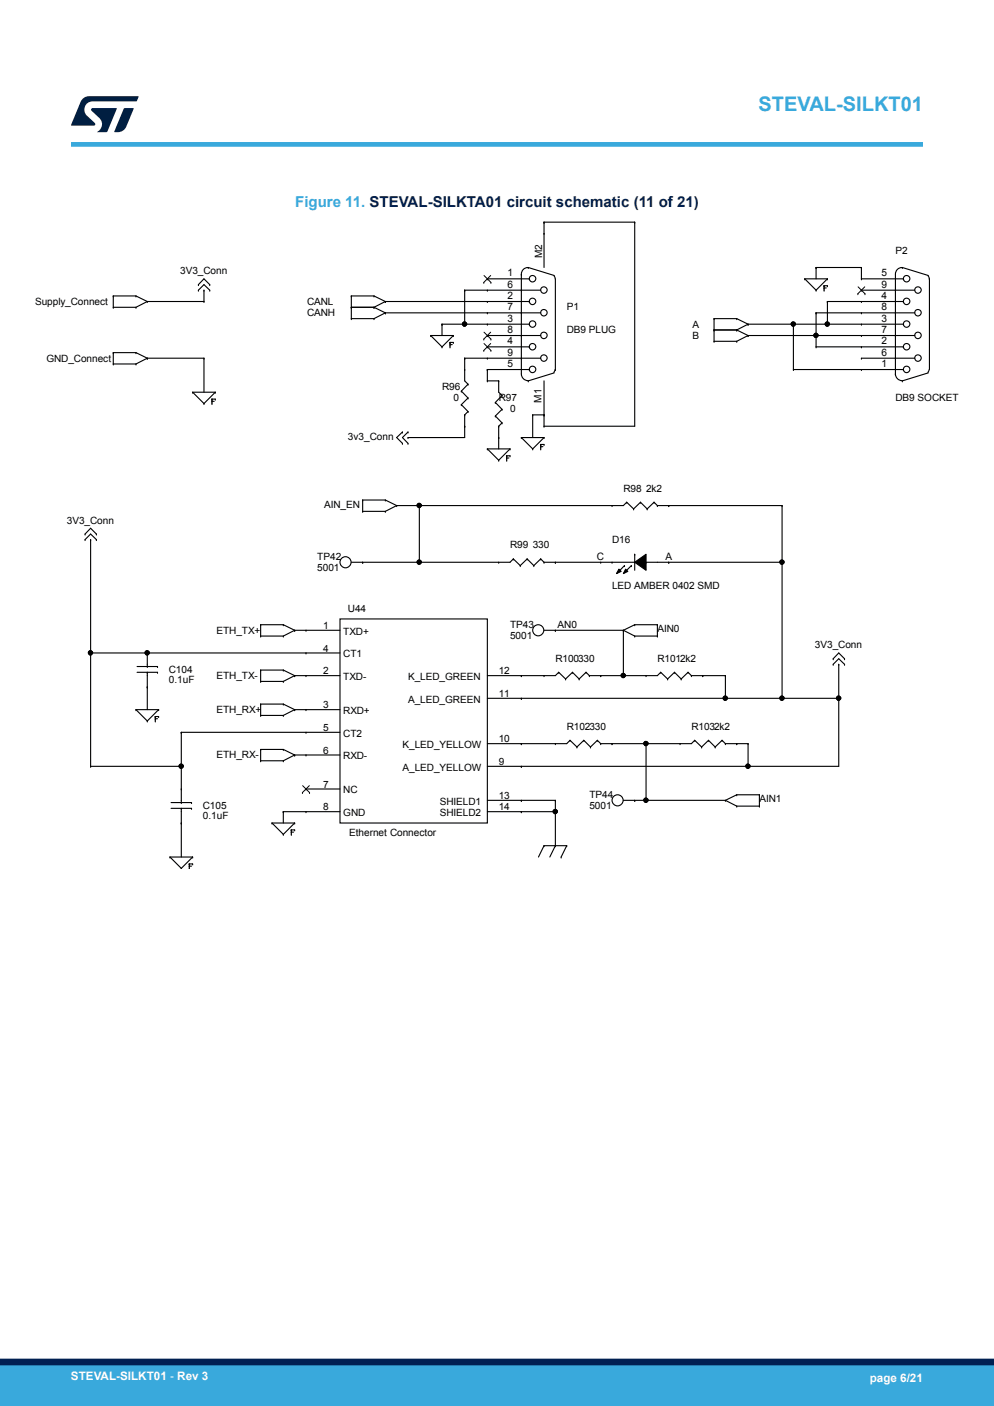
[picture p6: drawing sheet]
<svg xmlns="http://www.w3.org/2000/svg" width="210mm" height="297mm" viewBox="0 0 210 297" stroke-linecap="round" stroke-linejoin="round" font-family="sans-serif">
<g fill="none" stroke="#000" stroke-width=".23">
<path d="M103 58.9h8.8M103 58.9h.1M110.1 58h.1M110.1 58v21a1.41 1.41 0 0 0 1.5 1.4M111.6 56.5l5.5 1.7M111.6 56.5h.1M111.6 56.5a1.39 1.39 0 0 0-1.5 1.5M111.8 58.9h.1M114.9 49.3h.1M114.9 46.9h.1M114.9 46.9v9.6M114.9 46.9h19.2"/>
<path d="M117 58.2l.3 .7v19.2M134.1 46.9h.1M134.1 46.9v43.1h-19.2M170 58.9h.1M170 58.9h4.8M170 58.9l2.4 2.4M172.4 56.5h9.6M172.4 56.5h.1M172.4 56.5v2.4M174.8 58.9h.1M174.8 58.9l-2.4 2.4M182 58.9h.1"/>
<path d="M182 56.5h.1M182 56.5v2.4M182 58.9h8.9M190.6 56.5l5.5 1.7M190.6 56.5h.1M190.6 56.5a1.39 1.39 0 0 0-1.4 1.5v21M190.9 58.9h.1M196 58.2l.3 .7M196.4 58.9h.1M196.4 58.9v19.2M23.9 64.9h.1M23.9 62.5h.1"/>
<path d="M23.9 76.9h.1M23.9 74.5h.1M23.9 62.5h4.8M23.9 62.5v2.4M23.9 74.5v2.4M23.9 74.5h4.8M23.9 64.9h4.8M23.9 76.9h4.8M28.7 62.5h.1M28.7 64.9h.1M28.7 74.5h.1M28.7 76.9h.1"/>
<path d="M28.7 62.5l2.4 1.2M28.7 74.5l2.4 1.2M31.1 75.7h12M31.1 63.7h.1M31.1 75.7h.1M31.1 63.7l-2.4 1.2M31.1 75.7l-2.4 1.2M31.1 63.7h12M41.9 60.1l1.2-1.2 1.2 1.2M41.9 61.3l1.2-1.2 1.2 1.2M41.9 60.1h.1M41.9 61.3h.1"/>
<path d="M43.1 63.7h.1M43.1 61.3h.1M43.1 75.7h.1M43.1 61.3v2.4M43.1 75.7v7.1M44.3 60.1h.1M44.3 61.3h.1M74.2 67.3h4.8M74.2 64.9h4.8M74.2 64.9h.1M74.2 62.5h.1M74.2 67.3h.1"/>
<path d="M74.2 62.5h4.8M74.2 62.5v4.8M79 62.5h.1M79 64.9h.1M79 67.3h.1M79 62.5l2.4 1.2M79 64.9l2.4 1.2M81.4 63.7h.1M81.4 66.1h.1M81.4 63.7l-2.4 1.2M81.4 66.1l-2.4 1.2M81.4 66.1h32.8"/>
<path d="M81.4 63.7h30.4M91 70.9l2.4 2.4M91 70.9h.1M91 70.9h4.8M93.4 73.3h.1M93.4 68.5h.1M93.4 68.5v2.4M93.4 68.5h18.4M95.1 72.8h.4M95.1 72.3h.1M95.1 73.3h.1M95.1 72.8h.1"/>
<path d="M95.1 72.3h.7M95.1 72.3v1M95.8 70.9h.1M95.8 72.3h.1M95.8 70.9l-2.4 2.4M98.2 75.7h16M98.2 61.3h16M98.2 78.1h.1M98.2 61.3h.1M98.2 68.5h.1M98.2 75.7h.1M98.2 75.7v4.8l.7 .7"/>
<path d="M98.2 61.3v7.2M103 70.9h11.2M103 78.1h8.8M103 73.3h8.8M103 78.1h.1M103 75.7h.1M103 73.3h.1M103 70.9h.1M103 68.5h.1M103 66.1h.1M103 63.7h.1M103 61.3h.1"/>
<path d="M103 78.1v2.4M110.1 75.7h.1M110.1 70.9h.1M110.1 66.1h.1M110.1 61.3h.1M111.8 78.1h.1M111.8 73.3h.1M111.8 68.5h.1M111.8 63.7h.1M117.1 78.8l-5.5 1.7M117.3 78.1l-.3 .6M117.3 78.1h.1"/>
<path d="M150.9 69.7h.1M150.9 67.3h.1M150.9 72.1h.1M150.9 67.3h4.7M150.9 69.7h4.7M150.9 67.3v4.8M150.9 72.1h4.7M155.6 67.3h.1M155.6 69.7h.1M155.6 72.1h.1M155.6 67.3l2.4 1.2M155.6 69.7l2.4 1.2"/>
<path d="M158 68.5h32.9M158 70.9h35.3M158 68.5h.1M158 70.9h.1M158 68.5l-2.4 1.2M158 70.9l-2.4 1.2M167.6 78.1h23.3M167.6 68.5h.1M167.6 78.1h.1M167.6 68.5v9.6M172.4 73.3h18.5M172.4 66.1h20.9"/>
<path d="M172.4 61.3h.1M172.4 66.1h.1M172.4 70.9h.1M172.4 73.3h.1M172.4 66.1v7.2M174.1 60.4h.1M174.1 61.3h.1M174.1 60.8h.1M174.1 60.4h.7M174.1 60.4v.9M174.1 60.8h.5M174.8 60.4h.1"/>
<path d="M174.8 63.7h.1M174.8 68.5h.1M174.8 63.7v4.8M174.8 63.7h16.1M182 61.3h.1M182 63.7h.1M182 66.1h.1M182 68.5h.1M182 70.9h.1M182 73.3h.1M182 75.7h.1M182 78.1h.1"/>
<path d="M182 75.7h11.3M182 61.3h11.3M189.2 61.3h.1M189.2 66.1h.1M189.2 70.9h.1M189.2 75.7h.1M189.2 79h.1M189.2 79a1.41 1.41 0 0 0 1.4 1.4M190.9 63.7h.1M190.9 68.5h.1M190.9 73.3h.1M190.9 78.1h.1"/>
<path d="M196.1 78.8l-5.5 1.7M196.3 78.1l-.3 .6M40.7 82.8h.1M40.7 82.8h4.8M40.7 82.8l2.4 2.4M43.1 85.2h.1M44.8 84.8h.5M44.8 84.3h.1M44.8 85.2h.1M44.8 84.8h.1M44.8 84.3h.7M44.8 84.3v.9"/>
<path d="M45.5 82.8h.1M45.5 84.3h.1M45.5 82.8l-2.4 2.4M85 91.3h.1M85 93.6h.1M85 91.3l-1.2 1.1 1.2 1.2M86.2 91.3l-1.2 1.1 1.2 1.2M86.2 91.3h.1M86.2 93.6h.1M86.2 92.4h.1M97.5 82.6h.1M97.5 85.5h.1"/>
<path d="M97.5 82.6l1.4 1.5M97.5 85.5l1.4 1.4M98.2 87.6h.1M98.2 90h.1M98.2 87.6v4.8h-12M98.9 81.2h.1M98.9 84.1h.1M98.9 86.9h.1M98.9 81.2l-1.4 1.4M98.9 84.1l-1.4 1.4M98.9 86.9l-.7 .7M103 94.8l2.4 2.4"/>
<path d="M103 80.5h2.4M103 94.8h.1M103 80.5h.1M103 94.8h4.8M104.7 85h.1M104.7 87.9h.1M104.7 85l1.4 1.5M104.7 87.9l1.4 1.4M105.4 97.2h.1M105.4 90h.1M105.4 80.5h.1M105.4 92.4h.1"/>
<path d="M105.4 80.5v2.3l.7 .8M105.4 90v4.8M106.1 83.6h.1M106.1 86.5h.1M106.1 89.3h.1M106.1 83.6l-1.4 1.4M106.1 86.5l-1.4 1.4M106.1 89.3l-.7 .7M107 96.3h.1M107 97.2h.1M107 96.7h.1M107 96.3h.8"/>
<path d="M107 96.3v.9M107 96.7h.5M107.8 94.8h.1M107.8 96.3h.1M107.8 94.8l-2.4 2.4M110.1 92.4h.1M110.1 92.4h4.8M110.1 92.4l2.4 2.4M111.6 80.5h.1M112.5 94.8h.1M112.5 87.6h.1M112.5 87.6v4.8"/>
<path d="M112.5 87.6h2.4M114.2 93.9h.1M114.2 94.8h.1M114.2 94.4h.1M114.2 93.9h.7M114.2 93.9v.9M114.2 94.4h.5M114.9 92.4h.1M114.9 93.9h.1M114.9 87.6h.1M114.9 90h.1M114.9 92.4l-2.4 2.4"/>
<path d="M114.9 80.5v9.5M190.6 80.5h.1M18 112.8l1.1-1.2 1.3 1.2M18 114l1.1-1.2 1.3 1.2M18 112.8h.1M18 114h.1M19.1 114h.1M19.1 114v47.9M20.4 112.8h.1M20.4 114h.1M76.6 108h4.8M76.6 108h.1"/>
<path d="M76.6 105.6h.1M76.6 118.8h.1M76.6 105.6h4.8M76.6 105.6v2.4M81.4 105.6h.1M81.4 108h.1M81.4 105.6l2.4 1.2M83.8 106.8h.1M83.8 106.8l-2.4 1.2M88.6 106.8h.1M88.6 118.8h.1M88.6 106.8v12"/>
<path d="M105.4 118.8h.1M108.5 118.1l-.7 .7h-33.6M108.5 118.1h.1M108.5 118.1l1.4 1.4M109.9 119.5h.1M111.4 118.1h.1M111.4 118.1l1.4 1.4M111.4 118.1l-1.5 1.4M112.8 119.5h.1M114.2 118.1l-1.4 1.4M114.2 118.1h.1M114.2 118.1l.7 .7"/>
<path d="M114.9 118.8h.1M114.9 118.8h19.2M117.3 118.8h.1M126.9 118.8h.1M129.3 118.8h.1M129.3 106.8h.1M131.9 119.5h.1M131.9 119.5l-1.4 1.4M132.4 106.1h.1M132.4 106.1l1.5 1.4M132.4 106.1l-.7 .7h-47.9M133.4 119.5h.1"/>
<path d="M133.4 119.5l-1.5 1.4M133.9 107.5h.1M134.1 118.8l2.4-1.7v3.4zM134.1 117.1h.1M134.1 117.1v3.4M135.3 106.1l-1.4 1.4M135.3 106.1h.1M135.3 106.1l1.4 1.4M136.5 118.8h.1M136.5 118.8h28.7M136.7 107.5h.1M138.2 106.1h.1"/>
<path d="M138.2 106.1l.7 .7M138.2 106.1l-1.5 1.4M138.9 106.8h.1M138.9 106.8h26.3M141.3 118.8h.1M141.3 106.8h.1M165.2 106.8h.1M165.2 118.8h.1M165.2 106.8v40.7M19.1 137.9h52.7M19.1 137.9h.1M31.1 137.9h.1"/>
<path d="M31.1 137.9v2.9M55.1 134.4h4.8M55.1 134.4h.1M55.1 132h.1M55.1 132h4.8M55.1 132v2.4M59.9 132h.1M59.9 134.4h.1M59.9 132l2.4 1.1M62.3 133.1h.1M62.3 133.1l-2.4 1.3M62.3 133.1h9.5"/>
<path d="M64.6 133.1h.1M64.6 137.9h.1M71.8 130.7h31.2v43.2h-31.2zM114.9 133.1h16.8M117.3 133.1h.1M130.8 120.2l.4 .5-1 .5zM131.7 133.1h.1M131.7 133.1v9.6M131.7 133.1l2.4 1.3M132.2 120.2l.4 .5-.9 .5zM134.1 132l-2.4 1.1M134.1 134.4h4.8"/>
<path d="M134.1 134.4h.1M134.1 132h.1M134.1 132h4.8M138.9 132h.1M138.9 134.4h.1M138.9 132v2.4M176 139.2h.1M176 139.2l1.2-1.3 1.2 1.3M178.4 139.2h.1M28.7 149.9l2.4 2.4M28.7 149.9h.1M28.7 149.9h4.8"/>
<path d="M29 142h4.3M29 140.8h4.3M31.1 152.3h.1M31.1 140.8h.1M31.1 142h.1M31.1 145.1h.1M31.1 142v7.9M32.8 151.8h.5M32.8 151.4h.1M32.8 152.3h.1M32.8 151.8h.1M32.8 151.4h.7"/>
<path d="M32.8 151.4v.9M33.3 142h.1M33.3 140.8h.1M33.5 149.9h.1M33.5 151.4h.1M33.5 149.9l-2.4 2.4M38.3 154.7h33.5M38.3 154.7h.1M38.3 154.7v14.8M55.1 143.9h4.8M55.1 151.1h4.8M55.1 143.9h.1"/>
<path d="M55.1 141.5h.1M55.1 151.1h.1M55.1 148.7h.1M55.1 158.3h.1M55.1 141.5v2.4M55.1 148.7v2.4M55.1 158.3v2.4M55.1 141.5h4.8M55.1 148.7h4.8M55.1 158.3h4.8M59.9 141.5h.1M59.9 143.9h.1"/>
<path d="M59.9 148.7h.1M59.9 151.1h.1M59.9 158.3h.1M59.9 141.5l2.4 1.2M59.9 148.7l2.4 1.2M59.9 158.3l2.4 1.2M62.3 142.7h.1M62.3 149.9h.1M62.3 159.5h.1M62.3 142.7l-2.4 1.2M62.3 149.9l-2.4 1.2M62.3 159.5l-2.4 1.2"/>
<path d="M62.3 149.9h9.5M62.3 142.7h9.5M62.3 159.5h9.5M64.6 142.7h.1M64.6 149.9h.1M64.6 154.7h.1M64.6 159.5h.1M103 147.5h74.2M110.1 142.7h.1M110.1 147.5h.1M110.1 157.1h.1M114.9 142.7h.1"/>
<path d="M117.3 157.1h.1M118 142h.1M118 142l1.5 1.4M118 142l-.7 .7h-14.3M119.5 143.4h.1M120.4 156.4h.1M120.4 156.4l1.5 1.4M120.4 156.4l-.7 .7h-16.7M120.9 142l-1.4 1.4M120.9 142h.1M120.9 142l1.5 1.4M121.9 157.8h.1"/>
<path d="M122.4 143.4h.1M123.3 156.4h.1M123.3 156.4l1.4 1.4M123.3 156.4l-1.4 1.4M123.8 142l-1.4 1.4M123.8 142h.1M123.8 142l.7 .7M124.5 142.7h.1M124.7 157.8h.1M126.2 156.4h.1M126.2 156.4l.7 .7M126.2 156.4l-1.5 1.4"/>
<path d="M126.9 142.7h.1M126.9 157.1h.1M129.3 157.1h.1M131.7 142.7h.1M136.5 142.7h.1M136.5 157.1h.1M136.5 157.1v12M139.6 142h.1M139.6 142l1.4 1.4M139.6 142l-.7 .7h-14.4M141 143.4h.1M142.5 142h.1"/>
<path d="M142.5 142l1.4 1.4M142.5 142l-1.5 1.4M143.7 157.1h.1M143.9 143.4h.1M145.4 142l-1.5 1.4M145.4 142h.1M145.4 142l.7 .7M146.1 142.7h.1M146.1 142.7h7.2M146.8 156.4l-.7 .7h-19.2M146.8 156.4h.1M146.8 156.4l1.4 1.4"/>
<path d="M148.2 157.8h.1M148.5 142.7h.1M149.7 156.4h.1M149.7 156.4l1.4 1.4M149.7 156.4l-1.5 1.4M151.1 157.8h.1M152.5 156.4h.1M152.5 156.4l.8 .7M152.5 156.4l-1.4 1.4M153.3 157.1h.1M153.3 142.7h.1M153.3 147.5h.1"/>
<path d="M153.3 157.1h4.7M153.3 142.7v4.8M155.6 157.1h.1M158 157.1h.1M158 157.1v4.8M165.2 147.5h.1M176 140.3h.1M176 140.3l1.2-1.1 1.2 1.1M177.2 140.3h.1M177.2 147.5h.1M177.2 140.3v21.6h-74.2M178.4 140.3h.1"/>
<path d="M19.1 161.9h19.2M19.1 161.9h.1M36.1 170.8h4.4M36.1 169.5h4.4M38.3 169.5h.1M38.3 170.8h.1M38.3 166.7h.1M38.3 173.9h.1M38.3 161.9h.1M38.3 170.8v10.2M40.5 170.8h.1M40.5 169.5h.1"/>
<path d="M55.1 160.7h4.8M55.1 160.7h.1M57.5 173.9l2.4 2.3M57.5 173.9h.1M57.5 173.9h4.8M59.9 171.5h11.9M59.9 160.7h.1M59.9 176.2h.1M59.9 171.5h.1M59.9 171.5v2.4M61.5 175.3h.1M61.5 176.2h.1"/>
<path d="M61.5 175.8h.1M61.5 175.3h.8M61.5 175.3v.9M61.5 175.8h.5M62.3 173.9h.1M62.3 175.3h.1M62.3 173.9l-2.4 2.3M64.6 166.7h.1M64.6 171.5h.1M64.6 166.7h7.2M103 169.1h14.3M103 171.5h14.3"/>
<path d="M110.1 161.9h.1M110.1 171.5h.1M110.1 169.1h.1M114.9 178.6h.1M114.9 178.6h4.8M114.9 178.6l-1.1 2.4M117.3 178.6l-1.1 2.4M117.3 178.6h.1M117.3 169.1h.1M117.3 171.5h.1M117.3 169.1v9.5M119.7 178.6h.1"/>
<path d="M119.7 178.6l-1.1 2.4M131.7 169.1h21.6M134.1 169.1h.1M136.5 169.1h.1M153.3 169.1l2.3 1.2M153.3 169.1h.1M155.6 170.3h4.8M155.6 170.3h.1M155.6 167.9h.1M155.6 167.9h4.8M155.6 167.9l-2.3 1.2M158 161.9h.1"/>
<path d="M160.4 167.9h.1M160.4 170.3h.1M160.4 167.9v2.4M35.9 181l2.4 2.4M35.9 181h.1M35.9 181h4.8M38.3 183.4h.1M40 183h.5M40 182.5h.1M40 183.4h.1M40 183h.1M40 182.5h.7"/>
<path d="M40 182.5v.9M40.7 181h.1M40.7 182.5h.1M40.7 181l-2.4 2.4M118.6 181h.1"/>
<circle cx="112.5" cy="58.9" r=".68"/>
<circle cx="191.5" cy="58.9" r=".68"/>
<circle cx="98.1" cy="68.5" r=".45"/>
<circle cx="112.5" cy="63.7" r=".68"/>
<circle cx="112.5" cy="68.4" r=".68"/>
<circle cx="112.5" cy="73.2" r=".68"/>
<circle cx="112.5" cy="78" r=".68"/>
<circle cx="114.9" cy="61.3" r=".68"/>
<circle cx="114.9" cy="75.6" r=".68"/>
<circle cx="114.9" cy="70.8" r=".68"/>
<circle cx="114.9" cy="66.1" r=".68"/>
<circle cx="167.6" cy="68.5" r=".45"/>
<circle cx="172.4" cy="70.8" r=".45"/>
<circle cx="174.8" cy="68.5" r=".45"/>
<circle cx="191.5" cy="63.7" r=".68"/>
<circle cx="191.5" cy="68.4" r=".68"/>
<circle cx="191.5" cy="73.2" r=".68"/>
<circle cx="191.5" cy="78" r=".68"/>
<circle cx="193.9" cy="61.3" r=".68"/>
<circle cx="193.9" cy="75.6" r=".68"/>
<circle cx="193.9" cy="70.8" r=".68"/>
<circle cx="193.9" cy="66.1" r=".68"/>
<circle cx="73" cy="118.8" r="1.17"/>
<circle cx="88.6" cy="118.7" r=".45"/>
<circle cx="88.6" cy="106.8" r=".45"/>
<circle cx="165.2" cy="118.7" r=".45"/>
<circle cx="19.1" cy="137.9" r=".45"/>
<circle cx="31.1" cy="137.9" r=".45"/>
<circle cx="113.7" cy="133.1" r="1.17"/>
<circle cx="131.7" cy="142.7" r=".45"/>
<circle cx="136.5" cy="157.1" r=".45"/>
<circle cx="153.2" cy="147.5" r=".45"/>
<circle cx="165.2" cy="147.5" r=".45"/>
<circle cx="177.2" cy="147.5" r=".45"/>
<circle cx="38.3" cy="161.8" r=".45"/>
<circle cx="117.3" cy="171.4" r=".45"/>
<circle cx="130.5" cy="169.1" r="1.17"/>
<circle cx="136.5" cy="169" r=".45"/>
<circle cx="158" cy="161.8" r=".45"/>
</g>
<g fill="none" stroke="#000" stroke-width=".21">
<path d="M102.2 59.7h.1M102.3 58.2l1.4 1.5M103.7 58.2l-1.5 1.5M103.7 59.7h.1M102.2 74h.1M102.2 71.6h.1M102.3 72.6l1.4 1.4M102.3 70.2l1.4 1.4M103.7 72.6l-1.5 1.4M103.7 70.2l-1.5 1.4M103.7 74h.1M103.7 71.6h.1"/>
<path d="M181.2 62h.1M181.3 60.6l1.4 1.4M182.7 60.6l-1.5 1.4M182.7 62h.1M63.9 167.4h.1M63.9 166l1.5 1.4M65.3 166l-1.4 1.4M65.4 167.4h.1"/>
</g>
<g fill="#000">
<path d="M134.1 118.8l2.4-1.7v3.4z" fill-rule="evenodd"/>
<path d="M130.8 120.2l.4 .5-1 .5z" fill-rule="evenodd"/>
<path d="M132.2 120.2l.4 .5-.9 .5z" fill-rule="evenodd"/>
<circle cx="98.1" cy="68.5" r=".45"/>
<circle cx="167.6" cy="68.5" r=".45"/>
<circle cx="172.4" cy="70.8" r=".45"/>
<circle cx="174.8" cy="68.5" r=".45"/>
<circle cx="88.6" cy="118.7" r=".45"/>
<circle cx="88.6" cy="106.8" r=".45"/>
<circle cx="165.2" cy="118.7" r=".45"/>
<circle cx="19.1" cy="137.9" r=".45"/>
<circle cx="31.1" cy="137.9" r=".45"/>
<circle cx="131.7" cy="142.7" r=".45"/>
<circle cx="136.5" cy="157.1" r=".45"/>
<circle cx="153.2" cy="147.5" r=".45"/>
<circle cx="165.2" cy="147.5" r=".45"/>
<circle cx="177.2" cy="147.5" r=".45"/>
<circle cx="38.3" cy="161.8" r=".45"/>
<circle cx="117.3" cy="171.4" r=".45"/>
<circle cx="136.5" cy="169" r=".45"/>
<circle cx="158" cy="161.8" r=".45"/>
</g>
<path d="M15 30.5h180" fill="none" stroke="#39a9dc" stroke-width="1"/>
<g fill="#001e41">
<path d="M17.6 20.8l1.2-.5h10.4l.1 .1-.5 1h-9.2a1.74 1.74 0 0 0-1.6 1 1.74 1.74 0 0 0 .3 2l1.7 1.6 .1 .2-.1 .3h-5l2.1-5z"/>
<path d="M26.2 22.9h2.1l-1.6 3.9a1.92 1.92 0 0 1-1.8 1.1h-.7l-.1-.1z"/>
<path d="M19.4 22.9l5.2-.1 .1 .1-2.1 5h-2.1a1.85 1.85 0 0 0 .5-2.9l-1.6-1.6-.2-.2z"/>
</g>
<g fill="#39a9dc">
<path d="M0 288.4h210v8.6h-210z" fill-rule="evenodd"/>
<path d="M-.1 288.4h210.2v4.4h-210.2z" fill-rule="evenodd"/>
</g>
<path d="M0 287.7h210" fill="none" stroke="#002052" stroke-width="1.4"/>
<text font-size="4.2" fill="#39a9dc" x="160.3" y="23.5">STEVAL-SILKT01</text>
<text font-size="3.2" fill="#39a9dc" x="62.4" y="43.8">Figure 11. STEVAL-SILKTA01 circuit schematic (11 of 21)</text>
<g font-size="2.5" fill="#fff">
<text x="15" y="291.6">STEVAL-SILKT01 - Rev 3</text>
<text x="183.7" y="291.9">page 6/21</text>
</g>
<g font-size="2.2">
<text x="107.2" y="58.4">1</text>
<text x="186.3" y="58.4">5</text>
<text x="107.2" y="65.6">7</text>
<text x="107.2" y="63.2">2</text>
<text x="107.2" y="60.8">6</text>
<text x="186.3" y="60.8">9</text>
<text x="186.3" y="63.2">4</text>
<text x="186.3" y="65.6">8</text>
<text x="107.2" y="70.4">8</text>
<text x="107.2" y="68">3</text>
<text x="186.3" y="68">3</text>
<text x="186.3" y="70.4">7</text>
<text x="107.2" y="77.5">5</text>
<text x="107.2" y="75.1">9</text>
<text x="107.2" y="72.8">4</text>
<text x="186.3" y="72.8">2</text>
<text x="186.3" y="75.1">6</text>
<text x="186.3" y="77.5">1</text>
<text x="114.4" y="85.1" transform="rotate(-90 114.4 85.1)">M1</text>
<text x="126.1" y="118.3">C</text>
<text x="140.6" y="118.3">A</text>
</g>
<g font-size="2.1">
<text x="189.2" y="53.6">P2</text>
<text x="38.1" y="57.9">3V3_Conn</text>
<text x="114.5" y="54.6" transform="rotate(-90 114.5 54.6)">M2</text>
<text x="7.4" y="64.4">Supply_Connect</text>
<text x="64.9" y="64.4">CANL</text>
<text x="119.7" y="65.6">P1</text>
<text x="64.9" y="66.8">CANH</text>
<text x="119.7" y="70.4">DB9 PLUG</text>
<text x="146.3" y="69.2">A</text>
<text x="146.3" y="71.6">B</text>
<text x="9.8" y="76.4">GND_Connect</text>
<text x="93.4" y="82.3">R96</text>
<text x="95.8" y="84.7">0</text>
<text x="105.4" y="84.7">R97</text>
<text x="107.8" y="87.1">0</text>
<text x="189.2" y="84.7">DB9 SOCKET</text>
<text x="73.5" y="92.9">3v3_Conn</text>
<text x="68.5" y="107.2">AIN_EN</text>
<text x="131.7" y="103.9">R98 2k2</text>
<text x="14.1" y="110.6">3V3_Conn</text>
<text x="67" y="118.3">TP42</text>
<text x="107.8" y="115.9">R99 330</text>
<text x="129.3" y="114.7">D16</text>
<text x="67" y="120.6">5001</text>
<text x="129.3" y="124.5">LED AMBER 0402 SMD</text>
<text x="73.5" y="129.3">U44</text>
<text x="45.7" y="133.8">ETH_TX+</text>
<text x="68.3" y="132.9">1</text>
<text x="68.3" y="137.6">4</text>
<text x="72.5" y="134.1">TXD+</text>
<text x="107.8" y="132.6">TP43</text>
<text x="107.8" y="135">5001</text>
<text x="117.8" y="132.7">AN0</text>
<text x="138.9" y="133.6">AIN0</text>
<text x="172.2" y="136.9">3V3_Conn</text>
<text x="35.7" y="142.2">C104</text>
<text x="45.7" y="143.4">ETH_TX-</text>
<text x="68.3" y="142.4">2</text>
<text x="72.5" y="138.9">CT1</text>
<text x="72.5" y="143.7">TXD-</text>
<text x="86.2" y="143.7">K_LED_GREEN</text>
<text x="105.4" y="142.4">12</text>
<text x="117.3" y="139.8">R100330</text>
<text x="138.9" y="139.8">R1012k2</text>
<text x="35.7" y="144.4">0.1uF</text>
<text x="68.3" y="149.6">3</text>
<text x="86.2" y="148.4">A_LED_GREEN</text>
<text x="105.4" y="147.2">11</text>
<text x="45.7" y="150.6">ETH_RX+</text>
<text x="68.3" y="154.4">5</text>
<text x="72.5" y="150.8">RXD+</text>
<text x="72.5" y="155.6">CT2</text>
<text x="119.7" y="154.2">R102330</text>
<text x="146.1" y="154.2">R1032k2</text>
<text x="45.7" y="160.2">ETH_RX-</text>
<text x="68.3" y="159.2">6</text>
<text x="72.5" y="160.4">RXD-</text>
<text x="85" y="158">K_LED_YELLOW</text>
<text x="105.4" y="161.6">9</text>
<text x="105.4" y="156.8">10</text>
<text x="68.3" y="166.4">7</text>
<text x="72.5" y="167.6">NC</text>
<text x="85" y="162.8">A_LED_YELLOW</text>
<text x="42.9" y="170.9">C105</text>
<text x="42.9" y="173.1">0.1uF</text>
<text x="68.3" y="171.2">8</text>
<text x="72.5" y="172.4">GND</text>
<text x="92.9" y="170">SHIELD1</text>
<text x="92.9" y="172.4">SHIELD2</text>
<text x="105.4" y="171.2">14</text>
<text x="105.4" y="168.8">13</text>
<text x="124.5" y="168.5">TP44</text>
<text x="124.5" y="170.9">5001</text>
<text x="160.4" y="169.5">AIN1</text>
<text x="73.8" y="176.7">Ethernet Connector</text>
</g>
</svg>
